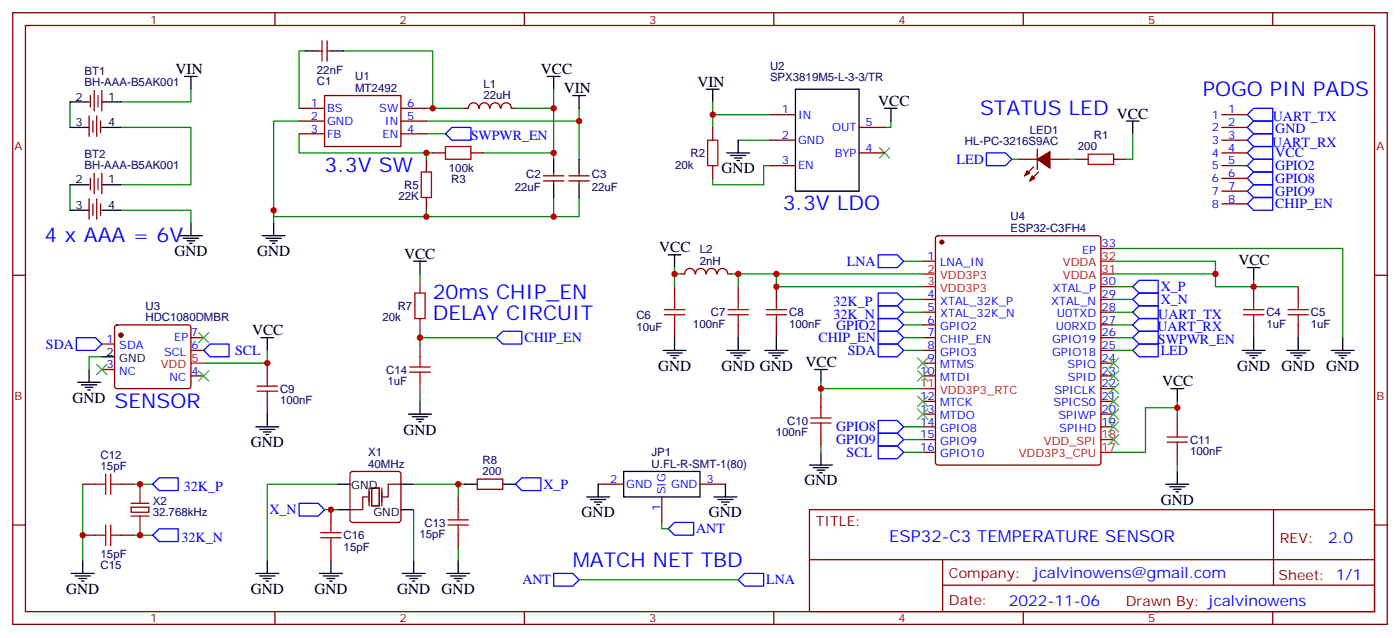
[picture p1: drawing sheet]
<svg xmlns="http://www.w3.org/2000/svg" width="388mm" height="177mm" viewBox="0 0 388 177" stroke-linecap="round" stroke-linejoin="round" font-family="sans-serif">
<g fill="none" stroke="#870000" stroke-width=".35">
<path d="M3.5 3.5h381v169.4h-381zM7.1 7.1h373.9v162.2h-373.9zM76.2 3.5v3.6M88.2 14.1h1.1M89.3 11.3v5.6M90.7 11.3v5.6M90.7 14.1h1M145.3 3.5v3.6M214.5 3.5v3.6M283.6 3.5v3.6M352.8 3.5v3.6M24.7 32.1v5.6"/>
<path d="M25 26.5v3.1M25.8 33.5v3.2M26.1 25v5.7M26.8 32.1v5.6M27.2 26.5v3.1M27.9 33.5v3.2M28.2 25v5.7M82.9 30h7.1M82.9 33.5h7.1M82.9 37h7.1M90 26.5h21.1v14.1h-21.1zM111.1 30h7.1"/>
<path d="M111.1 33.5h7.1M111.1 37h7.1M128.8 30h1M129.9 30a1.41 1.41 0 0 1 1.4-1.5 1.41 1.41 0 0 1 1.4 1.5M132.9 30a1.41 1.41 0 0 1 1.4-1.5 1.41 1.41 0 0 1 1.4 1.5M135.8 30a1.41 1.41 0 0 1 1.4-1.5 1.41 1.41 0 0 1 1.5 1.5M138.9 30a1.41 1.41 0 0 1 1.4-1.5 1.41 1.41 0 0 1 1.4 1.5M141.8 30h1.1M197.6 35.3v3.5M213.4 31.8h7.1M213.4 38.8h7.1M238.1 35.3h7.1"/>
<path d="M338.7 31.8h7M338.7 38.8h7M338.7 35.3h7M24.7 55v5.7M25 49.4v3.2M25.8 56.4v3.2M26.1 48v5.6M26.8 55v5.7M27.2 49.4v3.2M27.9 56.4v3.2M28.2 48v5.6M118.2 44.1v3.5"/>
<path d="M118.2 54.7v3.5M119.9 42.3h3.6M130.5 42.3h3.6M150.6 50.1h5.7M150.6 48.7h5.7M153.5 47.6v1.1M153.5 50.1v1.1M157.7 50.1h5.6M157.7 48.7h5.6M160.5 47.6v1.1M160.5 50.1v1.1M197.6 45.9v3.5"/>
<path d="M213.4 45.9h7.1M238.1 42.3h7.1M282.2 44.1h5.3M286.5 46.2l-2.5 2.5M287.5 41.3v5.6M287.9 47.6l-2.5 2.5M291 44.1h5.3M298.1 44.1h3.5M308.7 44.1h3.5M338.7 42.3h7M338.7 45.9h7M338.7 49.4h7"/>
<path d="M338.7 52.9h7M338.7 56.4h7M3.5 76.2h3.6M116.4 77.6v3.5M187 79.4v3.5M188.7 75.8h1.1M189.8 75.8a1.41 1.41 0 0 1 1.4-1.5 1.41 1.41 0 0 1 1.4 1.5M192.8 75.8a1.41 1.41 0 0 1 1.4-1.5 1.41 1.41 0 0 1 1.4 1.5M195.8 75.8a1.41 1.41 0 0 1 1.4-1.5 1.41 1.41 0 0 1 1.4 1.5M198.9 75.8a1.41 1.41 0 0 1 1.4-1.5 1.41 1.41 0 0 1 1.4 1.5M201.8 75.8h1M204.6 79.4v3.5"/>
<path d="M215.2 79.4v3.5M255.8 72.3h3.5M259.5 65.5l.5-.2h44.4l.5 .2 .3 .5v62.1l-.3 .5-.5 .2h-44.4l-.5-.3-.2-.4v-62.1zM305.2 79.4h3.5M305.2 68.8h3.5M347.5 79.4v3.5M359.8 79.4v3.5M381 76.2h3.5M28.2 95.3h3.5M32 90.2l.5-.2h19.7l.5 .2 .2 .5v16.2l-.2 .5-.5 .2h-19.7l-.5-.2-.3-.5v-16.2zM52.9 93.5h3.5M52.9 97h3.5"/>
<path d="M116.4 88.2v3.5M116.4 95.3v3.5M187 90v3.5M204.6 90v3.5M215.2 90v3.5M255.8 82.9h3.5M255.8 86.4h3.5M255.8 90h3.5M255.8 93.5h3.5M255.8 97h3.5M305.2 82.9h3.5M305.2 86.4h3.5"/>
<path d="M305.2 90h3.5M305.2 93.5h3.5M305.2 97h3.5M347.5 90v3.5M359.8 90v3.5M28.2 102.3h3.5M52.9 104.1h3.5M74.1 100.5v3.6M74.1 111.1v3.6M116.4 105.8v3.6M227.5 109.4v3.5M227.5 119.9v3.6"/>
<path d="M255.8 100.5h3.5M255.8 104.1h3.5M255.8 111.1h3.5M255.8 114.7h3.5M255.8 118.2h3.5M305.2 100.5h3.5M305.2 104.1h3.5M305.2 111.1h3.5M305.2 114.7h3.5M305.2 118.2h3.5M305.2 107.6h3.5M326.3 114.7v3.5"/>
<path d="M22.9 134.1h3.6M33.5 134.1h3.5M38.8 134.1v5.2M97.2 130.7l.5-.2h12.7l.5 .2 .2 .5v12.7l-.2 .5-.5 .2h-12.7l-.5-.2-.2-.5v-12.7zM127 137.6v3.5M132.3 132.6h7v2.9h-7zM165.8 134.1h7.1M183.4 137.6v7M194 134.1h7.1M255.8 121.7h3.5M255.8 125.2h3.5M326.3 125.2v3.6"/>
<path d="M3.5 145.3h3.6M22.9 148.2h3.6M33.5 148.2h3.5M36.3 140.4h5v1.4h-5zM38.8 142.9v5.3M91.7 141.1v3.5M91.7 151.7v3.5M127 148.2v3.5M224.4 141.1h156.6v28.2h-156.6zM224.4 155h156.5M261.3 155v14.1M353 141.1v20.9"/>
<path d="M381 145.3h3.5M76.2 169.3v3.6M145.3 169.3v3.6M214.5 169.3v3.6M261.3 162h119.6M283.6 169.3v3.6M352.8 169.3v3.6"/>
</g>
<g fill="#870000" stroke="#870000" stroke-width=".35">
<path d="M284.7 47.3l.7 .7-1.4 .7z"/>
<path d="M286.1 48.7l.7 .7-1.4 .7z"/>
<path d="M287.5 44.1l3.5-2.1v4.6z"/>
<circle cx="261.1" cy="67" r=".53"/>
<circle cx="33.5" cy="92.8" r=".53"/>
</g>
<path d="M255.8 75.8h3.5M255.8 79.4h3.5M305.2 75.8h3.5M305.2 72.3h3.5M52.9 100.5h3.5M255.8 107.6h3.5M305.2 125.2h3.5M305.2 121.7h3.5" fill="none" stroke="#f00" stroke-width=".35"/>
<g fill="none" stroke="#000" stroke-width=".35">
<path d="M84.7 14.1h3.5M91.7 14.1h3.5M19.4 35.3h5.3M19.4 28.2h5.3M28.2 35.3h5.3M28.2 28.2h5.3M51.2 21.2h3.5M52.9 21.2v3.5M151.7 21.2h3.5M153.5 21.2v3.5M158.7 26.5h3.6M160.5 26.5v3.5"/>
<path d="M195.8 24.7h3.5M197.6 24.7v3.5M204.6 38.8v3.5M220.5 24.7h17.6v28.2h-17.6zM245.2 30h3.5M246.9 30v3.5M312.2 33.5h3.5M314 33.5v3.5M19.4 58.2h5.3M19.4 51.2h5.3M28.2 58.2h5.3M28.2 51.2h5.3"/>
<path d="M153.5 44.1v3.5M153.5 51.2v3.5M160.5 44.1v3.5M160.5 51.2v3.5M201.4 42.3h6.4M202.5 43h4.2M203.6 43.7h2.1M204.3 44.5h.7M49.7 65.3h6.4M50.8 66h4.2M51.9 66.7h2.1M52.6 67.4h.7"/>
<path d="M52.9 61.7v3.6M72.7 65.3h6.3M73.7 66h4.3M74.8 66.7h2.1M75.5 67.4h.7M75.8 61.7v3.6M114.7 72.3h3.5M116.4 72.3v3.5M185.2 70.6h3.5M187 70.6v3.5M345.7 74.1h3.5M347.5 74.1v3.5"/>
<path d="M28.2 98.8h3.5M72.3 93.5h3.5M74.1 93.5v3.5M183.8 97h6.3M184.9 97.7h4.2M185.9 98.4h2.1M186.6 99.1h.7M187 93.5v3.5M201.4 97h6.4M202.5 97.7h4.2M203.6 98.4h2.1M204.3 99.1h.7"/>
<path d="M204.6 93.5v3.5M212 97h6.4M213.1 97.7h4.2M214.1 98.4h2.2M214.8 99.1h.7M215.2 93.5v3.5M344.3 97h6.4M345.4 97.7h4.2M346.4 98.4h2.1M347.1 99.1h.7M347.5 93.5v3.5M356.7 97h6.3"/>
<path d="M357.7 97.7h4.2M358.8 98.4h2.1M359.5 99.1h.7M359.8 93.5v3.5M369 97h6.4M370.1 97.7h4.2M371.1 98.4h2.1M371.8 99.1h.7M372.2 93.5v3.5M21.5 105.8h6.4M22.6 106.5h4.2M23.6 107.2h2.2"/>
<path d="M24.3 108h.7M24.7 102.3v3.5M70.9 118.2h6.4M72 118.9h4.2M73 119.6h2.1M74.1 114.7v3.5M113.2 114.7h6.4M114.3 115.4h4.2M115.4 116.1h2.1M116.1 116.8h.7M116.4 111.1v3.6M225.8 102.3h3.5"/>
<path d="M227.5 102.3v3.5M324.6 107.6h3.5M326.3 107.6v3.5M73.7 120.3h.7M93.5 134.1h3.5M111.1 134.1h3.6M128.8 134.1h3.5M139.3 134.1h3.6M162.6 137.6h6.4M163.7 138.3h4.2M164.7 139h2.2M165.5 139.7h.7"/>
<path d="M165.8 134.1v3.5M172.9 130.5h21.1v7.1h-21.1zM197.9 137.6h6.4M199 138.3h4.2M200 139h2.1M200.7 139.7h.7M201.1 134.1v3.5M224.4 128.8h6.3M225.4 129.5h4.3M226.5 130.2h2.1M227.2 130.9h.7M227.5 125.2v3.6"/>
<path d="M323.1 134.1h6.4M324.2 134.8h4.2M325.3 135.5h2.1M326 136.2h.7M326.3 130.5v3.6M19.8 158.8h6.3M20.8 159.5h4.2M22.9 155.2v3.6M70.9 158.8h6.4M72 159.5h4.2M74.1 155.2v3.6M88.5 158.8h6.4"/>
<path d="M89.6 159.5h4.2M91.7 155.2v3.6M93.5 141.1h3.5M111.1 141.1h3.6M111.5 158.8h6.3M112.5 159.5h4.3M114.7 155.2v3.6M123.8 158.8h6.4M124.9 159.5h4.2M127 155.2v3.6M21.9 160.2h2.1M22.6 160.9h.7"/>
<path d="M73 160.2h2.1M73.7 160.9h.7M90.7 160.2h2.1M91.4 160.9h.7M113.6 160.2h2.1M114.3 160.9h.7M125.9 160.2h2.2M126.6 160.9h.8"/>
</g>
<g fill="none" stroke="#3c3" stroke-width=".35">
<path d="M243.8 40.9l2.8 2.8M246.6 40.9l-2.8 2.8M55 92.1l2.9 2.8M57.9 92.1l-2.9 2.8M254.4 99.1l2.8 2.9M257.2 99.1l-2.8 2.9M307.3 99.1l2.8 2.9M310.1 99.1l-2.8 2.9M26.8 100.9l2.8 2.8M29.6 100.9l-2.8 2.8M55 102.7l2.9 2.8M57.9 102.7l-2.9 2.8"/>
<path d="M254.4 113.2l2.8 2.9M254.4 109.7l2.8 2.8M254.4 102.7l2.8 2.8M257.2 113.2l-2.8 2.9M257.2 109.7l-2.8 2.8M257.2 102.7l-2.8 2.8M307.3 116.8l2.8 2.8M307.3 113.2l2.8 2.9M307.3 109.7l2.8 2.8M307.3 106.2l2.8 2.8M307.3 102.7l2.8 2.8M310.1 116.8l-2.8 2.8"/>
<path d="M310.1 113.2l-2.8 2.9M310.1 109.7l-2.8 2.8M310.1 106.2l-2.8 2.8M310.1 102.7l-2.8 2.8M307.3 120.3l2.8 2.8M310.1 120.3l-2.8 2.8"/>
</g>
<g fill="none" stroke="#00f" stroke-width=".35">
<path d="M125.2 35.3h5.3v3.5h-5.3l-1.7-1.8zM345.7 38.8l1.8-1.8h5.3v3.6h-5.3zM345.7 35.3l1.8-1.8h5.3v3.5h-5.3zM347.5 30h5.3v3.5h-5.3l-1.8-1.7zM273.4 42.3h5.3l1.8 1.8-1.8 1.8h-5.3zM345.7 45.9l1.8-1.8h5.3v3.5h-5.3zM347.5 47.6h5.3v3.6h-5.3l-1.8-1.8zM347.5 51.2h5.3v3.5h-5.3l-1.8-1.8zM347.5 40.6h5.3v3.5h-5.3l-1.8-1.8zM347.5 54.7h5.3v3.5h-5.3l-1.8-1.8zM243.4 70.6h5.3l1.8 1.7-1.8 1.8h-5.3zM315.7 77.6h5.3v3.5h-5.3l-1.7-1.7z"/>
<path d="M21.2 93.5h5.3l1.7 1.8-1.7 1.7h-5.3zM58.2 95.3h5.3v3.5h-5.3l-1.8-1.8zM139.3 91.7h5.3v3.6h-5.3l-1.7-1.8zM243.4 81.1h5.3l1.8 1.8-1.8 1.8h-5.3zM243.4 84.7h5.3l1.8 1.7-1.8 1.8h-5.3zM243.4 91.7h5.3l1.8 1.8-1.8 1.8h-5.3zM243.4 88.2h5.3l1.8 1.8-1.8 1.7h-5.3zM243.4 95.3h5.3l1.8 1.7-1.8 1.8h-5.3zM314 90l1.7-1.8h5.3v3.5h-5.3zM314 82.9l1.7-1.8h5.3v3.6h-5.3zM314 97l1.7-1.7h5.3v3.5h-5.3zM315.7 84.7h5.3v3.5h-5.3l-1.7-1.8z"/>
<path d="M315.7 91.7h5.3v3.6h-5.3l-1.7-1.8zM243.4 116.4h5.3l1.8 1.8-1.8 1.7h-5.3zM243.4 119.9h5.3l1.8 1.8-1.8 1.8h-5.3zM44.1 132.3h5.3v3.5h-5.3l-1.8-1.7zM82.9 139.3h5.3l1.8 1.8-1.8 1.8h-5.3zM144.6 132.3h5.3v3.5h-5.3l-1.7-1.7zM243.4 123.5h5.3l1.8 1.7-1.8 1.8h-5.3zM42.3 148.2l1.8-1.8h5.3v3.5h-5.3zM153.5 158.8h5.2l1.8 1.7-1.8 1.8h-5.2zM187 144.6h5.3v3.6h-5.3l-1.8-1.8zM206.4 158.8h5.3v3.5h-5.3l-1.8-1.8z"/>
</g>
<g fill="none" stroke="#008700" stroke-width=".35">
<path d="M84.7 14.1h-1.8v15.9M95.2 14.1h24.7v15.9M19.4 28.2v7.1M33.5 35.3h19.4v15.9h-19.4M52.9 24.7v3.5h-19.4M82.9 37v5.3h37M82.9 33.5h-7.1v28.2M118.2 37h5.3M118.2 30h10.6M153.5 24.7v5.3h-10.6M153.5 30v14.1M160.5 30v3.5h-42.3"/>
<path d="M160.5 33.5v10.6M197.6 28.2v3.6h15.8M197.6 31.8v3.5M204.6 38.8h8.8M246.9 33.5v1.8h-1.7M314 37v7.1h-1.8M19.4 51.2v7M33.5 58.2h19.4v3.5M118.2 42.3v1.8M118.2 58.2v1.8M134.1 42.3h19.4M153.5 54.7v5.3"/>
<path d="M160.5 54.7v5.3h-84.7v-1.8M213.4 45.9h-1.7v5.3h-14.1v-1.8M280.5 44.1h1.7M296.3 44.1h1.8M116.4 75.8v1.8M187 74.1v1.7h1.7M187 75.8v3.6M202.8 75.8h53M204.6 75.8v3.6M215.2 75.8v3.6h40.6M250.5 72.3h5.3M308.7 68.8h63.5v24.7"/>
<path d="M308.7 75.8h28.2v3.6h22.9M308.7 72.3h28.2v3.5M308.7 79.4h5.3M347.5 77.6v1.8M28.2 98.8h-3.5v3.5M74.1 97v3.5h-17.7M116.4 91.7v1.8M137.6 93.5h-21.2v1.8M250.5 82.9h5.3M250.5 86.4h5.3M250.5 97h5.3M250.5 90h5.3"/>
<path d="M250.5 93.5h5.3M308.7 82.9h5.3M308.7 86.4h5.3M308.7 97h5.3M308.7 90h5.3M308.7 93.5h5.3M116.4 109.4v1.7M227.5 105.8v1.8M250.5 118.2h5.3M255.8 107.6h-28.3v1.8M326.3 111.1v1.8h-8.8v12.3h-8.8M326.3 112.9v1.8"/>
<path d="M22.9 134.1v21.1M37 134.1h5.3M93.5 134.1h-19.4v21.1M114.7 134.1h14.1M127 134.1v3.5M227.5 123.5v1.7M250.5 121.7h5.3M250.5 125.2h5.3M326.3 128.8v1.7M37 148.2h5.3M90 141.1h3.5M114.7 141.1v14.1"/>
<path d="M127 151.7v3.5M183.4 144.6v1.8h1.8M160.5 160.5h44.1"/>
</g>
<path d="M36.3 139.3h5M36.3 142.9h5" fill="none" stroke="#871200" stroke-width=".35"/>
<path d="M102 137.6h-1.5v3.5h-3.5M102.3 135.1v5M103 135.1h2.1v5h-2.1zM105.8 135.1v5M111.1 134.1h-3.5v3.5h-1.8" fill="none" stroke="#870012" stroke-width=".35"/>
<g fill="none" stroke="#a10000" stroke-width=".35">
<path d="M196.1 38.8h2.9v7.1h-2.9zM116.8 47.6h2.8v7.1h-2.8zM123.5 40.6h7v3.5h-7zM301.6 42.7h7.1v2.8h-7.1zM115 81.1h2.8v7.1h-2.8zM116.4 98.8v2.8M184.1 87.1h5.7M184.1 85.7h5.7M187 82.9v2.8M187 87.1v2.9M201.8 87.1h5.6M201.8 85.7h5.6"/>
<path d="M204.6 82.9v2.8M204.6 87.1v2.9M212.4 87.1h5.6M212.4 85.7h5.6M215.2 82.9v2.8M215.2 87.1v2.9M344.7 87.1h5.6M344.7 85.7h5.6M347.5 82.9v2.8M347.5 87.1v2.9M357 87.1h5.7M357 85.7h5.7"/>
<path d="M359.8 82.9v2.8M359.8 87.1v2.9M71.3 108.3h5.6M71.3 106.9h5.6M74.1 104.1v2.8M74.1 108.3v2.8M113.6 103h5.6M113.6 101.6h5.6M116.4 103v2.8M224.7 117.1h5.7M224.7 115.7h5.7M227.5 112.9v2.8"/>
<path d="M227.5 117.1v2.8M326.3 118.2v2.8M26.5 134.1h2.8M29.3 131.2v5.7M30.7 131.2v5.7M30.7 134.1h2.8M323.5 122.4h5.6M323.5 121h5.6M326.3 122.4v2.8M26.5 148.2h2.8M29.3 145.3v5.7M30.7 145.3v5.7"/>
<path d="M30.7 148.2h2.8M88.9 148.9h5.6M88.9 147.5h5.6M91.7 144.6v2.9M91.7 148.9v2.8M124.2 145.3h5.6M124.2 143.9h5.6M127 141.1v2.8M127 145.3v2.9"/>
</g>
<g fill="#c00">
<circle cx="215.2" cy="75.8" r=".88"/>
<circle cx="187" cy="75.8" r=".88"/>
<circle cx="204.6" cy="75.8" r=".88"/>
<circle cx="227.5" cy="107.6" r=".88"/>
<circle cx="116.4" cy="93.5" r=".88"/>
<circle cx="38.8" cy="148.2" r=".88"/>
<circle cx="22.9" cy="148.2" r=".88"/>
<circle cx="91.7" cy="141.1" r=".88"/>
<circle cx="127" cy="134.1" r=".88"/>
<circle cx="38.8" cy="134.1" r=".88"/>
<circle cx="118.2" cy="60" r=".88"/>
<circle cx="118.2" cy="42.3" r=".88"/>
<circle cx="153.5" cy="60" r=".88"/>
<circle cx="153.5" cy="42.3" r=".88"/>
<circle cx="75.8" cy="58.2" r=".88"/>
<circle cx="160.5" cy="33.5" r=".88"/>
<circle cx="153.5" cy="30" r=".88"/>
<circle cx="119.9" cy="30" r=".88"/>
<circle cx="197.6" cy="31.7" r=".88"/>
<circle cx="215.2" cy="79.4" r=".88"/>
<circle cx="326.3" cy="112.9" r=".88"/>
<circle cx="347.5" cy="79.4" r=".88"/>
<circle cx="336.9" cy="75.8" r=".88"/>
<circle cx="74.1" cy="100.5" r=".88"/>
</g>
<g font-size="5.6" fill="#00f">
<text x="333.4" y="26.5">POGO PIN PADS</text>
<text x="271.6" y="31.8">STATUS LED</text>
<text x="90" y="47.6">3.3V SW</text>
<text x="217" y="58.2">3.3V LDO</text>
<text x="12.3" y="67">4 x AAA = 6V</text>
<text x="119.9" y="82.9">20ms CHIP_EN</text>
<text x="119.9" y="88.5">DELAY CIRCUIT</text>
<text x="31.7" y="112.9">SENSOR</text>
<text x="158.7" y="157">MATCH NET TBD</text>
</g>
<text font-size="4.6" fill="#00f" x="246.5" y="150.1">ESP32-C3 TEMPERATURE SENSOR</text>
<g font-size="4.2">
<text x="48.7" y="20.5">VIN</text>
<text x="149.9" y="20.5">VCC</text>
<text x="193.3" y="24">VIN</text>
<text x="156.3" y="25.8">VIN</text>
<text x="243.4" y="29.3">VCC</text>
<text x="309.6" y="32.8">VCC</text>
<text x="200" y="48">GND</text>
<text x="48.3" y="70.9">GND</text>
<text x="71.3" y="70.9">GND</text>
<text x="112" y="71.6">VCC</text>
<text x="182.7" y="69.9">VCC</text>
<text x="343.3" y="73.4">VCC</text>
<text x="69.8" y="92.8">VCC</text>
<text x="223.3" y="101.6">VCC</text>
<text x="182.4" y="102.7">GND</text>
<text x="200" y="102.7">GND GND</text>
<text x="322.1" y="106.9">VCC</text>
<text x="342.9" y="102.7">GND</text>
<text x="355.2" y="102.7">GND</text>
<text x="367.6" y="102.7">GND</text>
<text x="20.1" y="111.5">GND</text>
<text x="69.5" y="123.8">GND</text>
<text x="111.9" y="120.3">GND</text>
<text x="223" y="134.4">GND</text>
<text x="161.2" y="143.2">GND</text>
<text x="196.5" y="143.2">GND</text>
<text x="321.7" y="139.7">GND</text>
<text x="18.3" y="164.4">GND</text>
<text x="69.5" y="164.4">GND</text>
<text x="87.1" y="164.4">GND</text>
<text x="110.1" y="164.4">GND</text>
<text x="122.4" y="164.4">GND</text>
</g>
<g font-size="4.2" fill="#00f">
<text x="368.2" y="150.4">2.0</text>
<text x="286.5" y="159.9">jcalvinowens@gmail.com</text>
<text x="279.6" y="167.7">2022-11-06</text>
</g>
<g font-size="3.9" fill="#00f">
<text x="352.8" y="33.5">UART_TX</text>
<text x="130.5" y="38.8">SWPWR_EN</text>
<text x="352.6" y="40.6">UART_RX</text>
<text x="353.5" y="36.8">GND</text>
<text x="265.2" y="45.4">LED</text>
<text x="353.5" y="47.1">GPIO2</text>
<text x="353.5" y="43.6">VCC</text>
<text x="353.5" y="50.6">GPIO8</text>
<text x="353.5" y="54.2">GPIO9</text>
<text x="353.5" y="57.7">CHIP_EN</text>
<text x="234.8" y="73.6">LNA</text>
<text x="321.7" y="80.6">X_P</text>
<text x="231.1" y="84.7">32K_P</text>
<text x="231.1" y="88.2">32K_N</text>
<text x="321" y="88.2">UART_TX</text>
<text x="321.7" y="84.1">X_N</text>
<text x="145.3" y="94.7">CHIP_EN</text>
<text x="226.8" y="94.7">CHIP_EN</text>
<text x="231.8" y="91.2">GPIO2</text>
<text x="320.9" y="91.7">UART_RX</text>
<text x="321" y="95.3">SWPWR_EN</text>
<text x="12.7" y="96.5">SDA</text>
<text x="65.2" y="98.3">SCL</text>
<text x="235" y="98.3">SDA</text>
<text x="321.7" y="98.3">LED</text>
<text x="231.8" y="119.4">GPIO8</text>
<text x="231.8" y="123">GPIO9</text>
<text x="234.7" y="126.5">SCL</text>
<text x="51" y="135.8">32K_P</text>
<text x="150.6" y="135.3">X_P</text>
<text x="74.7" y="142.4">X_N</text>
<text x="50.3" y="149.9">32K_N</text>
<text x="193" y="147.7">ANT</text>
<text x="144.8" y="161.8">ANT</text>
<text x="212.4" y="161.8">LNA</text>
</g>
<g font-size="3.9" fill="#800">
<text x="226.1" y="145.7">TITLE:</text>
<text x="354.8" y="150.4">REV:</text>
<text x="263" y="159.9">Company:</text>
<text x="354.4" y="160.5">Sheet: 1/1</text>
<text x="263" y="167.6">Date:</text>
<text x="312.1" y="167.7">Drawn By: jcalvinowens</text>
</g>
<g font-size="3.2" fill="#800">
<text x="41.6" y="6.5">1</text>
<text x="110.8" y="6.5">2</text>
<text x="179.9" y="6.5">3</text>
<text x="249.1" y="6.5">4</text>
<text x="318.2" y="6.5">5</text>
<text x="4.1" y="41.6">A</text>
<text x="381.5" y="41.6">A</text>
<text x="4.1" y="110.8">B</text>
<text x="381.5" y="110.8">B</text>
<text x="41.6" y="172.3">1</text>
<text x="110.8" y="172.3">2</text>
<text x="179.9" y="172.3">3</text>
<text x="249.1" y="172.3">4</text>
<text x="318.2" y="172.3">5</text>
</g>
<g font-size="3.2" fill="#000080">
<text x="23.4" y="23.8">BH-AAA-B5AK001</text>
<text x="23.4" y="20.7">BT1</text>
<text x="87.9" y="20.5">22nF</text>
<text x="87.9" y="23.6">C1</text>
<text x="98.4" y="22.3">U1</text>
<text x="213.4" y="22.5">SPX3819M5-L-3-3/TR</text>
<text x="213.4" y="19.4">U2</text>
<text x="98.4" y="25.4">MT2492</text>
<text x="134" y="27.4">22uH</text>
<text x="134" y="24.2">L1</text>
<text x="267.5" y="40.2">HL-PC-3216S9AC</text>
<text x="285.5" y="37">LED1</text>
<text x="298.8" y="41.6">200</text>
<text x="303.2" y="38.5">R1</text>
<text x="23.4" y="46.8">BH-AAA-B5AK001</text>
<text x="23.4" y="43.7">BT2</text>
<text x="124.4" y="47.6">100k</text>
<text x="187.1" y="46.7">20k</text>
<text x="191.4" y="43.5">R2</text>
<text x="112" y="52.3">R5</text>
<text x="125" y="50.8">R3</text>
<text x="142.7" y="52.9">22uF</text>
<text x="145.9" y="49.4">C2</text>
<text x="164" y="52.9">22uF</text>
<text x="164" y="49.4">C3</text>
<text x="110.4" y="55.5">22K</text>
<text x="280.1" y="64.2">ESP32-C3FH4</text>
<text x="280.1" y="61">U4</text>
<text x="194" y="70.1">L2</text>
<text x="194" y="73.3">2nH</text>
<text x="40.3" y="88.9">HDC1080DMBR</text>
<text x="40.3" y="85.8">U3</text>
<text x="106" y="89">20k</text>
<text x="110.2" y="85.8">R7</text>
<text x="176.4" y="88.2">C6</text>
<text x="197" y="87.6">C7</text>
<text x="218.7" y="87.6">C8</text>
<text x="351" y="87.5">C4</text>
<text x="363.4" y="87.5">C5</text>
<text x="176.4" y="91.7">10uF</text>
<text x="192.1" y="90.7">100nF</text>
<text x="218.7" y="90.7">100nF</text>
<text x="351" y="90.7">1uF</text>
<text x="363.4" y="90.7">1uF</text>
<text x="107.1" y="103.5">C14</text>
<text x="107.4" y="106.6">1uF</text>
<text x="77.6" y="111.9">100nF</text>
<text x="77.6" y="108.7">C9</text>
<text x="218.2" y="117.5">C10</text>
<text x="215" y="120.7">100nF</text>
<text x="329.8" y="122.8">C11</text>
<text x="27.9" y="130.2">15pF</text>
<text x="27.9" y="127">C12</text>
<text x="102.1" y="129.5">40MHz</text>
<text x="102.1" y="126.3">X1</text>
<text x="133.7" y="131.6">200</text>
<text x="133.7" y="128.4">R8</text>
<text x="180.6" y="129.5">U.FL-R-SMT-1(80)</text>
<text x="180.6" y="126.3">JP1</text>
<text x="329.8" y="126">100nF</text>
<text x="42.3" y="142.9">32.768kHz</text>
<text x="42.3" y="139.7">X2</text>
<text x="95.2" y="149.3">C16</text>
<text x="116.2" y="149">15pF</text>
<text x="117.6" y="145.8">C13</text>
<text x="27.9" y="154.5">15pF</text>
<text x="95.2" y="152.5">15pF</text>
<text x="27.9" y="157.7">C15</text>
</g>
<g font-size="3.2">
<text x="20.9" y="27.9">2</text>
<text x="30" y="27.9">1</text>
<text x="20.9" y="34.9">3</text>
<text x="30" y="34.9">4</text>
<text x="20.9" y="50.8">2</text>
<text x="30" y="50.8">1</text>
<text x="20.9" y="57.9">3</text>
<text x="30" y="57.9">4</text>
<text x="29.6" y="98.4">2</text>
<text x="33.1" y="100.2">GND</text>
<text x="97.4" y="135.5">GND</text>
<text x="103.5" y="142.9">GND</text>
</g>
<g font-size="3.2" fill="#00f">
<text x="86.2" y="29.6">1</text>
<text x="112.9" y="29.6">6</text>
<text x="86.2" y="33.2">2</text>
<text x="90.7" y="31">BS</text>
<text x="90.7" y="34.6">GND</text>
<text x="105.1" y="31">SW</text>
<text x="106.7" y="34.6">IN</text>
<text x="112.9" y="33.2">5</text>
<text x="216.7" y="31.4">1</text>
<text x="221.2" y="32.8">IN</text>
<text x="239.9" y="34.9">5</text>
<text x="335.9" y="32.8">1</text>
<text x="340.4" y="34.9">2</text>
<text x="340.4" y="31.4">1</text>
<text x="86.2" y="36.7">3</text>
<text x="90.7" y="38.1">FB</text>
<text x="106" y="38.1">EN</text>
<text x="112.9" y="36.7">4</text>
<text x="216.7" y="38.5">2</text>
<text x="221.2" y="39.9">GND</text>
<text x="230.6" y="36.3">OUT</text>
<text x="239.9" y="42">4</text>
<text x="335.9" y="36.3">2</text>
<text x="335.9" y="39.9">3</text>
<text x="340.4" y="38.5">3</text>
<text x="340.4" y="42">4</text>
<text x="216.7" y="45.5">3</text>
<text x="221.2" y="46.9">EN</text>
<text x="231.4" y="43.4">BYP</text>
<text x="335.9" y="43.4">4</text>
<text x="335.9" y="46.9">5</text>
<text x="340.4" y="45.5">5</text>
<text x="335.9" y="50.4">6</text>
<text x="335.9" y="54">7</text>
<text x="340.4" y="49">6</text>
<text x="340.4" y="52.6">7</text>
<text x="335.9" y="57.5">8</text>
<text x="340.4" y="56.1">8</text>
<text x="257.1" y="72">1</text>
<text x="299.9" y="70.2">EP</text>
<text x="305.3" y="68.4">33</text>
<text x="260.6" y="73.7">LNA_IN</text>
<text x="257.1" y="82.5">4</text>
<text x="291.9" y="80.8">XTAL_P</text>
<text x="305.3" y="82.5">29</text>
<text x="305.3" y="79">30</text>
<text x="257.1" y="86.1">5</text>
<text x="257.1" y="89.6">6</text>
<text x="260.6" y="84.3">XTAL_32K_P</text>
<text x="260.6" y="87.8">XTAL_32K_N</text>
<text x="291.4" y="84.3">XTAL_N</text>
<text x="292.9" y="87.8">U0TXD</text>
<text x="305.3" y="89.6">27</text>
<text x="305.3" y="86.1">28</text>
<text x="29.6" y="94.9">1</text>
<text x="48.3" y="94.5">EP</text>
<text x="52.9" y="93.1">7</text>
<text x="257.1" y="93.1">7</text>
<text x="260.6" y="91.4">GPIO2</text>
<text x="260.6" y="94.9">CHIP_EN</text>
<text x="291.6" y="94.9">GPIO19</text>
<text x="292.7" y="91.4">U0RXD</text>
<text x="305.3" y="93.1">26</text>
<text x="29.6" y="102">3</text>
<text x="33.1" y="96.7">SDA</text>
<text x="45.5" y="98.4">SCL</text>
<text x="53.1" y="96.7">6</text>
<text x="257.1" y="96.7">8</text>
<text x="257.1" y="100.2">9</text>
<text x="260.6" y="98.4">GPIO3</text>
<text x="260.6" y="102">MTMS</text>
<text x="291.6" y="98.4">GPIO18</text>
<text x="295.9" y="102">SPIQ</text>
<text x="305.3" y="100.2">24</text>
<text x="305.3" y="96.7">25</text>
<text x="33.1" y="103.7">NC</text>
<text x="47" y="105.5">NC</text>
<text x="53.1" y="103.7">4</text>
<text x="255.1" y="103.7">10</text>
<text x="260.6" y="105.5">MTDI</text>
<text x="296" y="105.5">SPID</text>
<text x="305.3" y="107.2">22</text>
<text x="305.3" y="103.7">23</text>
<text x="255.1" y="110.8">12</text>
<text x="260.6" y="112.5">MTCK</text>
<text x="292" y="112.5">SPICS0</text>
<text x="292.3" y="109">SPICLK</text>
<text x="305.3" y="110.8">21</text>
<text x="255.1" y="114.3">13</text>
<text x="255.1" y="117.8">14</text>
<text x="260.6" y="116.1">MTDO</text>
<text x="260.6" y="119.6">GPIO8</text>
<text x="293.4" y="116.1">SPIWP</text>
<text x="293.6" y="119.6">SPIHD</text>
<text x="305.3" y="117.8">19</text>
<text x="305.3" y="114.3">20</text>
<text x="255.1" y="121.4">15</text>
<text x="255.1" y="124.9">16</text>
<text x="260.6" y="123.1">GPIO9</text>
<text x="260.6" y="126.6">GPIO10</text>
<text x="169.1" y="133.7">2</text>
<text x="173.6" y="135.1">GND</text>
<text x="184.5" y="136.9" transform="rotate(-90 184.5 136.9)">SIG</text>
<text x="186" y="135.1">GND</text>
<text x="195.8" y="133.7">3</text>
<text x="183.1" y="141.4" transform="rotate(-90 183.1 141.4)">1</text>
</g>
<g font-size="3.2" fill="#f00">
<text x="305.3" y="72">32</text>
<text x="257.1" y="75.5">2</text>
<text x="260.6" y="77.3">VDD3P3</text>
<text x="294.6" y="77.3">VDDA</text>
<text x="294.6" y="73.7">VDDA</text>
<text x="305.3" y="75.5">31</text>
<text x="257.1" y="79">3</text>
<text x="260.6" y="80.8">VDD3P3</text>
<text x="44.6" y="102">VDD</text>
<text x="53.1" y="100.2">5</text>
<text x="255.1" y="107.2">11</text>
<text x="260.6" y="109">VDD3P3_RTC</text>
<text x="289.4" y="123.1">VDD_SPI</text>
<text x="305.3" y="124.9">17</text>
<text x="305.3" y="121.4">18</text>
<text x="282.4" y="126.6">VDD3P3_CPU</text>
</g>
</svg>
